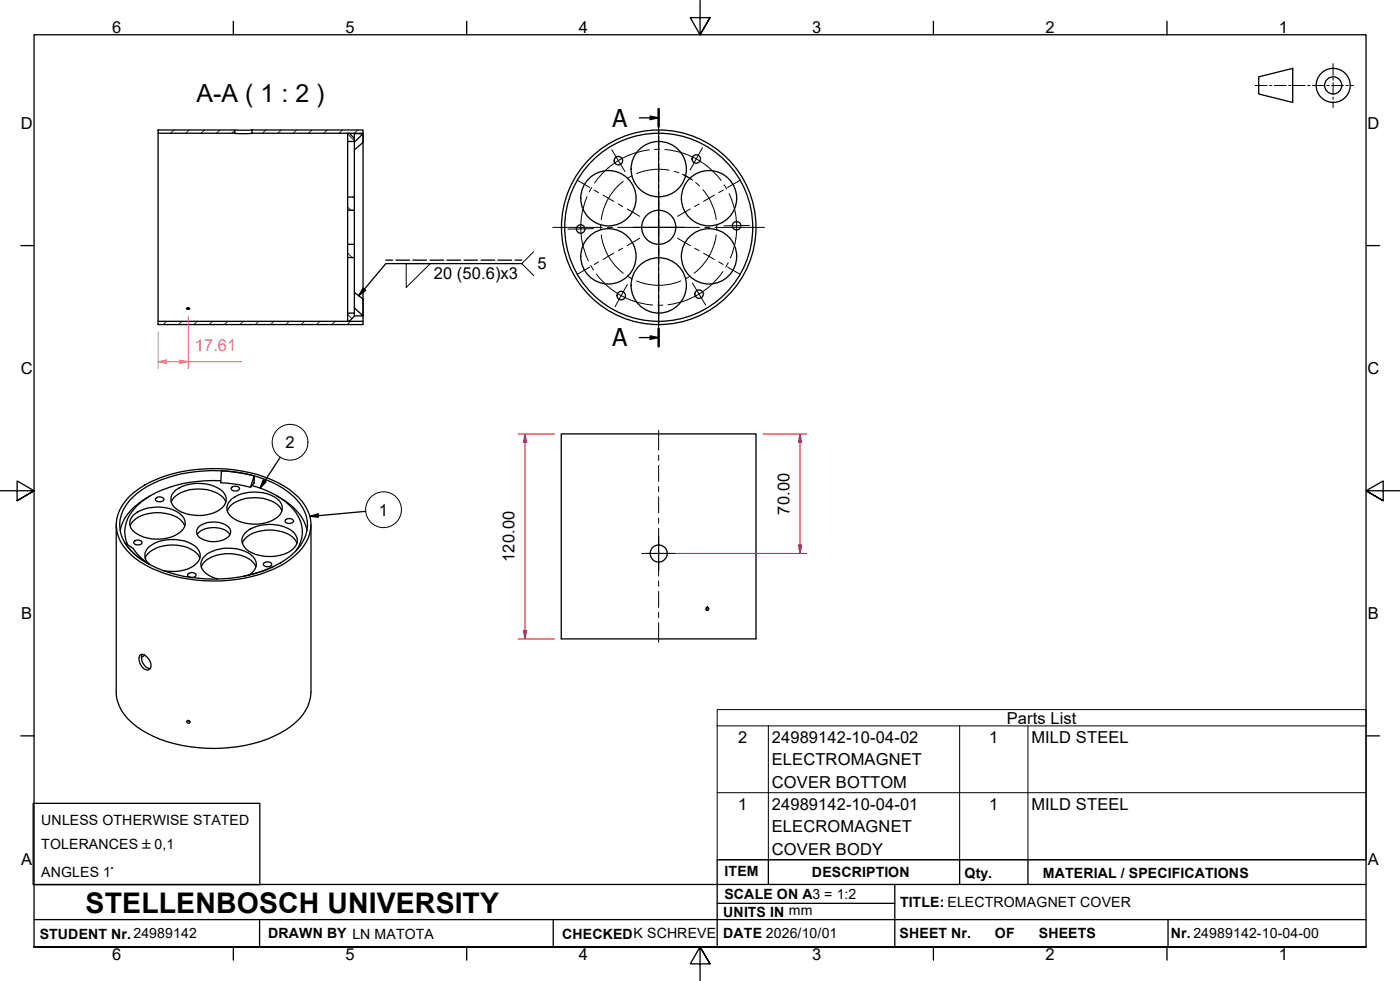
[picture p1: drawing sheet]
<svg xmlns="http://www.w3.org/2000/svg" width="410mm" height="287mm" viewBox="0 0 410 287" stroke-linecap="round" stroke-linejoin="round" font-family="sans-serif">
<!-- layer: Hatch -->
<g fill="none" stroke="#1e1e47" stroke-width=".29">
<path d="M46.4 38.1l-.1 .1M50.9 38.1l-1 .9M55.4 38.1l-1 .9M59.9 38.1l-1 .9M64.4 38.1l-1 .9M68.8 38.1l-.9 .9M77.9 38.1l-1.1 .9M82.4 38.1l-1.1 .9M86.8 38.1l-.9 .9M91.3 38.1l-1 .9M95.8 38.1l-1 .9M100.3 38.1l-1 .9"/>
<path d="M101.8 39.2l2 2M104.8 38.1l-1 .9M103.3 57.7l.5 .4M101.8 60.6l.9 .9M101.8 74.1l1.3 1.3M103.8 71.5v.1M48.8 94.1l-1 .9M53.3 94.1l-1 .9M57.8 94.1l-1 .9M62.2 94.1l-.9 .9M66.7 94.1l-1 .9M71.2 94.1l-1 .9"/>
<path d="M75.8 94.1l-1.1 .9M80.2 94.1l-1 .9M84.7 94.1l-1 .9M89.2 94.1l-1 .9M93.7 94.1l-1 .9M98.2 94.1l-1 .9M101.8 92l1.3 1.3M102.7 94.1l-1 .9M106.3 94.9l-.1 .1"/>
</g>
<!-- layer: Visible Edges(ISO) -->
<g fill="none" stroke="#000" stroke-width=".38">
<path d="M46.3 38.1h22.5v.9h-22.5zM46.3 39v55.1M68.8 38.1h5M68.8 39h5M73.8 38.1h32.5v.9h-32.5zM101.8 39h.5l1.5 1.5v.9h-2zM106.3 39.1v2.6l-2.5 2.2M106.3 39v55.1M101.8 57.7h2v3.8h-2zM101.8 41.4v16.3M103.8 40.5v-1.4h2.5l-2.5 2.5M103.8 41.4v16.3"/>
<path d="M101.8 71.5h2v3.9h-2zM101.8 61.5v10M101.8 75.4v16.2M103.8 61.5v10M103.8 75.4v16.2M46.3 94.1h60v.9h-60zM54.6 90.2a.55 .55 0 0 1 1 .2 .58 .58 0 0 1-1-.2zM101.8 91.6h2v.9l-1.5 1.6h-.5zM103.8 90.1l2.5 2.4h-2.5M103.8 85.6l2.5 1.9M74.4 139.3v2.1l-1.1 1.2zM74.4 139.3l-3.7-.9-5.9-.6-.2 3.5 5.4 .6 3.3 .7"/>
<path d="M164.3 127h57.1v60h-57.1zM34 153.6v49a12.7 12.7 0 0 0 6.1 10.1 40.3 40.3 0 0 0 27.1 6.1 32.9 32.9 0 0 0 20.4-8.3 11.8 11.8 0 0 0 3.5-7.9v-49M38 145.2a34.2 34.2 0 0 1 21.2-7.9 40.7 40.7 0 0 1 25.5 6 13.4 13.4 0 0 1 6.4 10.1 12.9 12.9 0 0 1-6.1 10.3 37.5 37.5 0 0 1-22.8 6.4 38.6 38.6 0 0 1-22.6-6.6 12.4 12.4 0 0 1-5.6-10.4 12.5 12.5 0 0 1 4-7.9zM38.1 153.9a7.5 7.5 0 0 1 6.7-3.8 10.4 10.4 0 0 1 8.5 2.5l.8 1.3M38.8 145.6a31.6 31.6 0 0 1 18.5-7.5 41.6 41.6 0 0 1 25.5 4.8 13.5 13.5 0 0 1 7.2 11 13.1 13.1 0 0 1-6.4 9.9 41.5 41.5 0 0 1-31.8 4.4 26.4 26.4 0 0 1-14.6-8.4 10.3 10.3 0 0 1 1.6-14.2zM38.9 151a11.5 11.5 0 0 1 11.8-1.8 4.8 4.8 0 0 1 3.5 4.4 6.8 6.8 0 0 1-6.1 4.1 11.4 11.4 0 0 1-9.4-2.6 3 3 0 0 1 .2-4.1zM39.2 158.5a1.47 1.47 0 0 1 2.4 .3 1.45 1.45 0 0 1-2.5 0zM44.1 145a16.7 16.7 0 0 0-8.6 9.1l-.3 1.2M45.6 145.9a1.54 1.54 0 0 1 2.4 .3 1.5 1.5 0 0 1-2.5 0zM50.1 147a7.5 7.5 0 0 1 6.8-3.8 10.1 10.1 0 0 1 8.9 3.1l.3 .7M50.9 144a11.7 11.7 0 0 1 13.6-.7 3.4 3.4 0 0 1-.2 5.9 12.1 12.1 0 0 1-12.9-.4 3.2 3.2 0 0 1-.5-4.8zM57.7 156.5a6.4 6.4 0 0 1 7.2-1.7 3.6 3.6 0 0 1 2.4 1.7"/>
<path d="M58.4 154.1a7.2 7.2 0 0 1 8.8 .5 2.09 2.09 0 0 1-1.2 3.1 7 7 0 0 1-8.1-.9 1.93 1.93 0 0 1 .5-2.7zM64.6 140.7a36.9 36.9 0 0 0-22 5.3 11.7 11.7 0 0 0-6 10.9l.8 2.6M66.5 149.6a7.5 7.5 0 0 1 6.8-3.9 10.9 10.9 0 0 1 8.4 2.5l.8 1.4M68 145.9a11.9 11.9 0 0 1 13.6 .5 3.3 3.3 0 0 1-.9 5.4 11.8 11.8 0 0 1-13.5-1 3.2 3.2 0 0 1 .8-4.9zM68 142.5l.4-.1a1.02 1.02 0 0 1 1.1-.1 1.02 1.02 0 0 1 .5 1 1.58 1.58 0 0 1-2.4-.3zM70.9 159a7.5 7.5 0 0 1 6.8-3.8 10.6 10.6 0 0 1 8.5 2.5l.7 1.3M71.8 156a11.5 11.5 0 0 1 11.7-1.7 4.6 4.6 0 0 1 3.6 4.3 5.8 5.8 0 0 1-5 3.9 11.9 11.9 0 0 1-9.9-1.6 3.2 3.2 0 0 1-.4-4.9zM73.8 142.1a21.5 21.5 0 0 1 13.6 9.3 9 9 0 0 1-.7 9.8M80.9 145a16.2 16.2 0 0 1 9 10.3M83.6 152.2a1.54 1.54 0 0 1 2.4 .3 1.5 1.5 0 0 1-2.6 0zM42.5 163.4a7.8 7.8 0 0 1 6.8-3.8 10.1 10.1 0 0 1 8.9 3.1l.3 .7M43.6 165.1a14.9 14.9 0 0 1-4.6-4.6l-2.4-1.5a17.8 17.8 0 0 0 7 6.1h-.1"/>
<path d="M43.8 165.2a3.4 3.4 0 0 1 .9-5.9 12 12 0 0 1 12.8 .9 3.3 3.3 0 0 1-.7 5.4 12.3 12.3 0 0 1-9 1.4M55 168l.3-.2a1.39 1.39 0 0 1 2.1 .6 1.45 1.45 0 0 1-2.5 0zM58.9 165.9a7.6 7.6 0 0 1 6.8-3.8 10.6 10.6 0 0 1 8.4 2.5l.8 1.3M72.9 168.4a3.4 3.4 0 0 0 2.1-2.9 3.4 3.4 0 0 0-1.5-3.1 11.9 11.9 0 0 0-13.7 .5 3.3 3.3 0 0 0 1 5.3l3 1.3M77.2 164.9l1.2-.4a.86 .86 0 0 1 1.1 .9 1.58 1.58 0 0 1-2.4-.2zM80.1 165.8l-3.2 1.3-5.5 1.6M206.9 177.8l.2 .4-.2 .4M41.1 191.7a2.33 2.33 0 0 1 2.6 1.4 1.97 1.97 0 0 1-.3 3 3.2 3.2 0 0 1-2.6-4zM41.6 191.5a3.2 3.2 0 0 0 2.4 4.2M42.4 191.8l-1 .7M55 210.9l.6 .3"/>
<circle cx="178.2" cy="58" r="8.1"/>
<circle cx="181.1" cy="47" r="1.24"/>
<circle cx="192.9" cy="49.5" r="8.1"/>
<circle cx="203.9" cy="46.5" r="1.24"/>
<circle cx="207.6" cy="58" r="8.1"/>
<circle cx="170" cy="67" r="1.24"/>
<circle cx="178.2" cy="75" r="8.1"/>
<circle cx="192.9" cy="66.5" r="27.5"/>
<circle cx="192.9" cy="66.5" r="5"/>
<circle cx="192.9" cy="66.5" r="28.5"/>
<circle cx="207.6" cy="75" r="8.1"/>
<circle cx="215.7" cy="66.1" r="1.24"/>
<circle cx="181.9" cy="86.5" r="1.24"/>
<circle cx="192.9" cy="83.5" r="8.1"/>
<circle cx="204.7" cy="86.1" r="1.24"/>
<circle cx="192.9" cy="162" r="2.49"/>
<circle cx="207.1" cy="178.2" r=".49"/>
<circle cx="55.2" cy="211.3" r=".45"/>
</g>
<!-- layer: Section View Lines(ISO) -->
<g fill="none" stroke="#000" stroke-width=".38">
<path d="M187.2 34.5h5.6M190.4 34l2.4 .5-2.4 .5zM192.8 31.9v5.2M192.8 38v1.1M192.8 40v5.2M192.8 46.1v1M192.8 48v5.2M192.8 54.1v1M192.8 56v5.2M192.8 62.1v1.1M192.8 64v5.3M192.8 70.2v1"/>
<path d="M192.8 72.1v5.2M192.8 78.2v1.1M187.2 98.8h5.6M190.4 98.3l2.4 .5-2.4 .5zM192.8 80.1v5.3M192.8 86.2v1.1M192.8 88.2v5.2M192.8 94.2v1.1M192.8 96.2v5.2"/>
</g>
<path d="M192.8 31.9v5.2M192.8 96.2v5.2" fill="none" stroke="#000" stroke-width=".7"/>
<path d="M190.4 34l2.4 .5-2.4 .5zM190.4 98.3l2.4 .5-2.4 .5z" fill="#000"/>
<!-- layer: Symbols(ISO) -->
<path d="M210 212.5v-4.8h190v4.8M210 212.5v39.2h190v-39.2M210 212.5h190M225 212.5v39.2M281 212.5v39.2M301 212.5v39.2M210 232h190" fill="none" stroke="#000" stroke-width=".29"/>
<!-- layer: Border_0 -->
<g fill="none" stroke="#000" stroke-width=".38">
<path d="M68.3 6.2v4M136.7 6.2v4M205 .1v10.1l-2.9-5h5.8l-2.9 5 2.9-5M273.3 6.2v4M341.7 6.2v4M6.1 71.9h3.9M400 71.9h3.9M0 143.7h10l-5-2.9v5.8l5-2.9-5 2.9M410 143.7h-10l5-2.9v5.8l-5-2.9 5 2.9M6.1 215.4h3.9M400 215.4h3.9M10 277.2v-267h390v267h-390h390"/>
<path d="M68.3 277.2v3.9M136.7 277.2v3.9M273.3 277.2v3.9M341.7 277.2v3.9M207.9 282.1l-2.9-4.9 2.9 4.9h-5.8l2.9-4.9v10"/>
</g>
<!-- layer: Sketch Geometry(ISO) -->
<g fill="none" stroke="#000" stroke-width=".38">
<path d="M368.6 22.5l9.9-2.5v10l-9.9-2.5zM9.7 235.2h66.4v23.8h-66.4zM10 258.9h390M225 251.7v7.2M262 258.9v18.3M281 251.7v7.2M301 251.7v7.2M400 251.7h-190v25.5M10 277.2h390M10 269.2h390M76 269.2v8M162 269.2v8"/>
<path d="M210 264.4h52M342 269.2v8"/>
<circle cx="390.4" cy="25" r="5"/>
<circle cx="390.4" cy="25" r="2.51"/>
</g>
<g fill="none" stroke="#000" stroke-width=".29">
<path d="M390.3 18.6v3.5M367.5 25h3.5M371.7 25h.7M373.1 25h3.5M377.3 25h.7M378.7 25h3.5M382.9 25h.7M384.3 25h3.5M388.5 25h.7M389.9 25h3.5M390.3 22.8v.7M390.3 24.2v3.5"/>
<path d="M390.3 28.4v.7M390.3 29.8v1.7M394.1 25h.7M395.5 25h.8"/>
</g>
<!-- layer: Center Mark(ISO) -->
<g fill="none" stroke="#000" stroke-width=".29">
<path d="M192.8 35.5v15.8M169 52.7l3.7 2.2M174 55.6l1.3 .8M176.6 57.1l3.1 1.8M179.1 43.8l3.9 6.4M181 59.7l1.3 .8M192.8 59v15.1M192.8 51.5v2.9M192.8 54.6v24M204.7 59.7l-1.3 .8M205.7 43.3l-3.6 6.5M209.2 57.1l-3.2 1.8"/>
<path d="M211.8 55.6l-1.4 .8M216.8 52.7l-3.8 2.2M161.9 66.6h14.4M172.7 78.2l-3.7 2.1M173.8 66.9l-7.5 .2M175.3 76.7l-1.3 .7M177.9 66.6h1.5M179.7 74.1l-3.1 1.9M180.8 66.6h24.1M182.3 72.7l-1.3 .7M183.6 61.2l3.7 2.1M185.4 66.6h14.9"/>
<path d="M187.3 69.7l-3.7 2.2M192.8 78.7v2.8M198.4 69.7l3.7 2.2M202.1 61.2l-3.7 2.1M203.4 72.7l1.3 .7M206 74.1l3.2 1.9M206.4 66.6h1.4M209.4 66.6h14.4M210.4 76.7l1.4 .7M213 78.2l3.8 2.1M219.5 66l-7.5 .1M183.7 83.3l-3.6 6.5"/>
<path d="M192.8 81.7v15.9M202.8 82.9l3.8 6.4M192.8 157v10M187.9 162h8.4M189.4 162h8.5"/>
</g>
<!-- layer: Centerline(ISO) -->
<g fill="none" stroke="#000" stroke-width=".29">
<path d="M171.9 57.6a22.8 22.8 0 0 0 .4 18.8M173.3 54.9l-.8 1.3M182.5 53.1a17 17 0 0 0-6.5 11.2M185 51.5l-1.3 .7M190.2 43.9a22.8 22.8 0 0 0-16.1 9.7M193.2 43.7h-1.5M194.7 43.8a22.8 22.8 0 0 1 16.5 9M195.9 49.8a17 17 0 0 0-9.5 1M197.4 50.2l1.4 .4M199.8 51l2.7 1.5M200.2 51.2l2.6 1.6M203.7 53.4l1.1 1"/>
<path d="M205.8 55.5a17 17 0 0 1 3.9 8.8M212 54.1l.8 1.3M213.5 56.7a22.8 22.8 0 0 1 .4 18.8M173 77.7l.8 1.3M175.9 65.8v1.5M176 68.8a17 17 0 0 0 6.5 11.2M209.7 68.8a17 17 0 0 1-6.5 11.2M209.9 65.8v1.5M211.7 79.4a22.8 22.8 0 0 1-16.1 9.8M213.2 76.9l-.7 1.3M174.6 80.2a22.8 22.8 0 0 0 16.5 9.1M183.7 80.9l1.3 .7"/>
<path d="M186.4 82.2a17 17 0 0 0 13 0M194.1 89.3l-1.5 .1M202 80.9l-1.3 .7M192.8 126v5.7M192.8 133.2v1.6M192.8 136.2v4.7M192.8 142.4v1.6M192.8 145.4v4.7M192.8 151.7v1.5M192.8 154.6v4.8M192.8 160.9v1.5M192.8 163.8v4.8"/>
<path d="M192.8 170.1v1.5M192.8 173.1v4.7M192.8 179.3v1.5M192.8 182.3v5.7"/>
</g>
<!-- layer: Dimensions(ISO) -->
<path d="M153.7 127v2.5" fill="none" stroke="#f00" stroke-width=".29"/>
<path d="M153.7 127l.5 2.5h-1z" fill="#f00"/>
<path d="M153.7 127l.5 2.5h-1zM153.7 184.5v2.5" fill="none" stroke="#f00" stroke-width=".29"/>
<path d="M153.2 184.5h1l-.5 2.5z" fill="#f00"/>
<path d="M151.7 127h10.7M153.7 129.5v55M234.3 127v2.5M151.7 187h10.7M153.2 184.5h1l-.5 2.5z" fill="none" stroke="#f00" stroke-width=".29"/>
<path d="M234.3 127l.5 2.5h-1.1z" fill="#f00"/>
<path d="M234.3 127l.5 2.5h-1.1zM234.3 159.5v2.5" fill="none" stroke="#f00" stroke-width=".29"/>
<path d="M233.7 159.5h1.1l-.5 2.5z" fill="#f00"/>
<path d="M223.4 127h12.8M234.3 129.5v30M233.7 159.5h1.1l-.5 2.5zM197.9 162h38.3" fill="none" stroke="#f00" stroke-width=".29"/>
<path d="M52.6 105.9h2.5" fill="none" stroke="#f0f" stroke-width=".29"/>
<path d="M52.6 105.4l2.5 .5-2.5 .5z" fill="#f0f"/>
<path d="M46.3 105.9h2.5M52.6 105.4l2.5 .5-2.5 .5z" fill="none" stroke="#f0f" stroke-width=".29"/>
<path d="M46.3 105.9l2.5-.5v1z" fill="#f0f"/>
<path d="M46.3 97v10.9M55.1 92.6v15.3M46.3 105.9l2.5-.5v1zM48.8 105.9h3.8M55.1 105.9h15.7" fill="none" stroke="#f0f" stroke-width=".29"/>
<!-- layer: Symbols(ISO) -->
<g fill="none" stroke="#000" stroke-width=".38">
<path d="M113 76.2h1.9M116 76.2h4M120.9 76.2h4M125.9 76.2h4M130.9 76.2h4M135.9 76.2h3.9M140.8 76.2h4M145.8 76.2h4M150.8 76.2h2M152.8 77.2h-39.8l-8 9.4M106.3 84.3l.8 .7-2.1 1.6zM82 133.9l-5.9 9"/>
<path d="M77.1 140.5l.8 .5-1.8 1.9zM90.7 151.1l2.5-.7v1zM107.1 149.7l-16.4 1.4"/>
</g>
<path d="M106.3 84.3l.8 .7-2.1 1.6zM77.1 140.5l.8 .5-1.8 1.9zM90.7 151.1l2.5-.7v1z" fill="#000"/>
<g fill="none" stroke="#000" stroke-width=".29">
<path d="M118.9 77.2h7.1l-7.1 7zM156.3 73.7l-3.5 3.5 3.5 3.5"/>
<circle cx="84.9" cy="129.5" r="5.2"/>
<circle cx="112.3" cy="149.2" r="5.2"/>
</g>
<text font-size="8.3" x="25.1" y="267.2">STELLENBOSCH UNIVERSITY</text>
<text font-size="7.3" x="57.5" y="30">A-A ( 1 : 2 )</text>
<g font-size="7.2">
<text x="179.3" y="37.2">A</text>
<text x="179.3" y="101.4">A</text>
</g>
<g font-size="4.8">
<text x="32.8" y="9.7">6</text>
<text x="101.2" y="9.7">5</text>
<text x="169.5" y="9.7">4</text>
<text x="237.8" y="9.7">3</text>
<text x="306.1" y="9.7">2</text>
<text x="374.5" y="9.7">1</text>
<text x="6.1" y="37.8">D</text>
<text x="400.4" y="37.8">D</text>
<text x="127" y="81.8">20 (50.6)x3</text>
<text x="157.4" y="78.9">5</text>
<text x="6.1" y="109.6">C</text>
<text x="400.4" y="109.6">C</text>
<text x="83.6" y="131.3">2</text>
<text x="110.9" y="151">1</text>
<text x="231.2" y="150.6" transform="rotate(-90 231.2 150.6)">70.00</text>
<text x="150.6" y="164.5" transform="rotate(-90 150.6 164.5)">120.00</text>
<text x="6.2" y="181.3">B</text>
<text x="400.5" y="181.3">B</text>
<text x="294.8" y="211.9">Parts List</text>
<text x="216.2" y="217.5">2</text>
<text x="226" y="217.5">24989142-10-04-02</text>
<text x="289.6" y="217.5">1</text>
<text x="302" y="217.5">MILD STEEL</text>
<text x="226" y="224">ELECTROMAGNET</text>
<text x="226" y="230.6">COVER BOTTOM</text>
<text x="216.2" y="237.1">1</text>
<text x="226" y="237.1">24989142-10-04-01</text>
<text x="289.6" y="237.1">1</text>
<text x="302" y="237.1">MILD STEEL</text>
<text x="226" y="243.6">ELECROMAGNET</text>
<text x="226" y="250.1">COVER BODY</text>
<text x="6.2" y="253.1">A</text>
<text x="400.5" y="253.1">A</text>
<text x="32.8" y="281.1">6</text>
<text x="101.2" y="281.1">5</text>
<text x="169.5" y="281.1">4</text>
<text x="237.8" y="281.1">3</text>
<text x="306.1" y="281.1">2</text>
<text x="374.5" y="281.1">1</text>
</g>
<text font-size="4.8" fill="#f0f" x="57" y="102.8">17.61</text>
<g font-size="4.1">
<text x="12.1" y="241.6">UNLESS OTHERWISE STATED</text>
<text x="12.1" y="248.5">TOLERANCES ±0,1</text>
<text x="12.1" y="256.7">ANGLES 1°</text>
<text x="212.2" y="256.5">ITEM</text>
<text x="237.7" y="256.7">DESCRIPTION</text>
<text x="282.4" y="256.9">Qty.</text>
<text x="305.4" y="256.9">MATERIAL / SPECIFICATIONS</text>
<text x="212.1" y="263">SCALE ON A3 = 1:2</text>
<text x="211.8" y="268.4">UNITS IN mm</text>
<text x="263.5" y="265.6">TITLE: ELECTROMAGNET COVER</text>
<text x="11.6" y="274.8">STUDENT Nr.24989142</text>
<text x="78.5" y="274.6">DRAWN BY LN MATOTA</text>
<text x="164.6" y="274.8">CHECKEDK SCHREVE</text>
<text x="211.8" y="274.6">DATE 2026/10/01</text>
<text x="263.4" y="274.6">SHEET Nr.</text>
<text x="291.3" y="274.6">OF</text>
<text x="304.2" y="274.6">SHEETS</text>
<text x="342.8" y="274.5">Nr. 24989142-10-04-00</text>
</g>
</svg>
